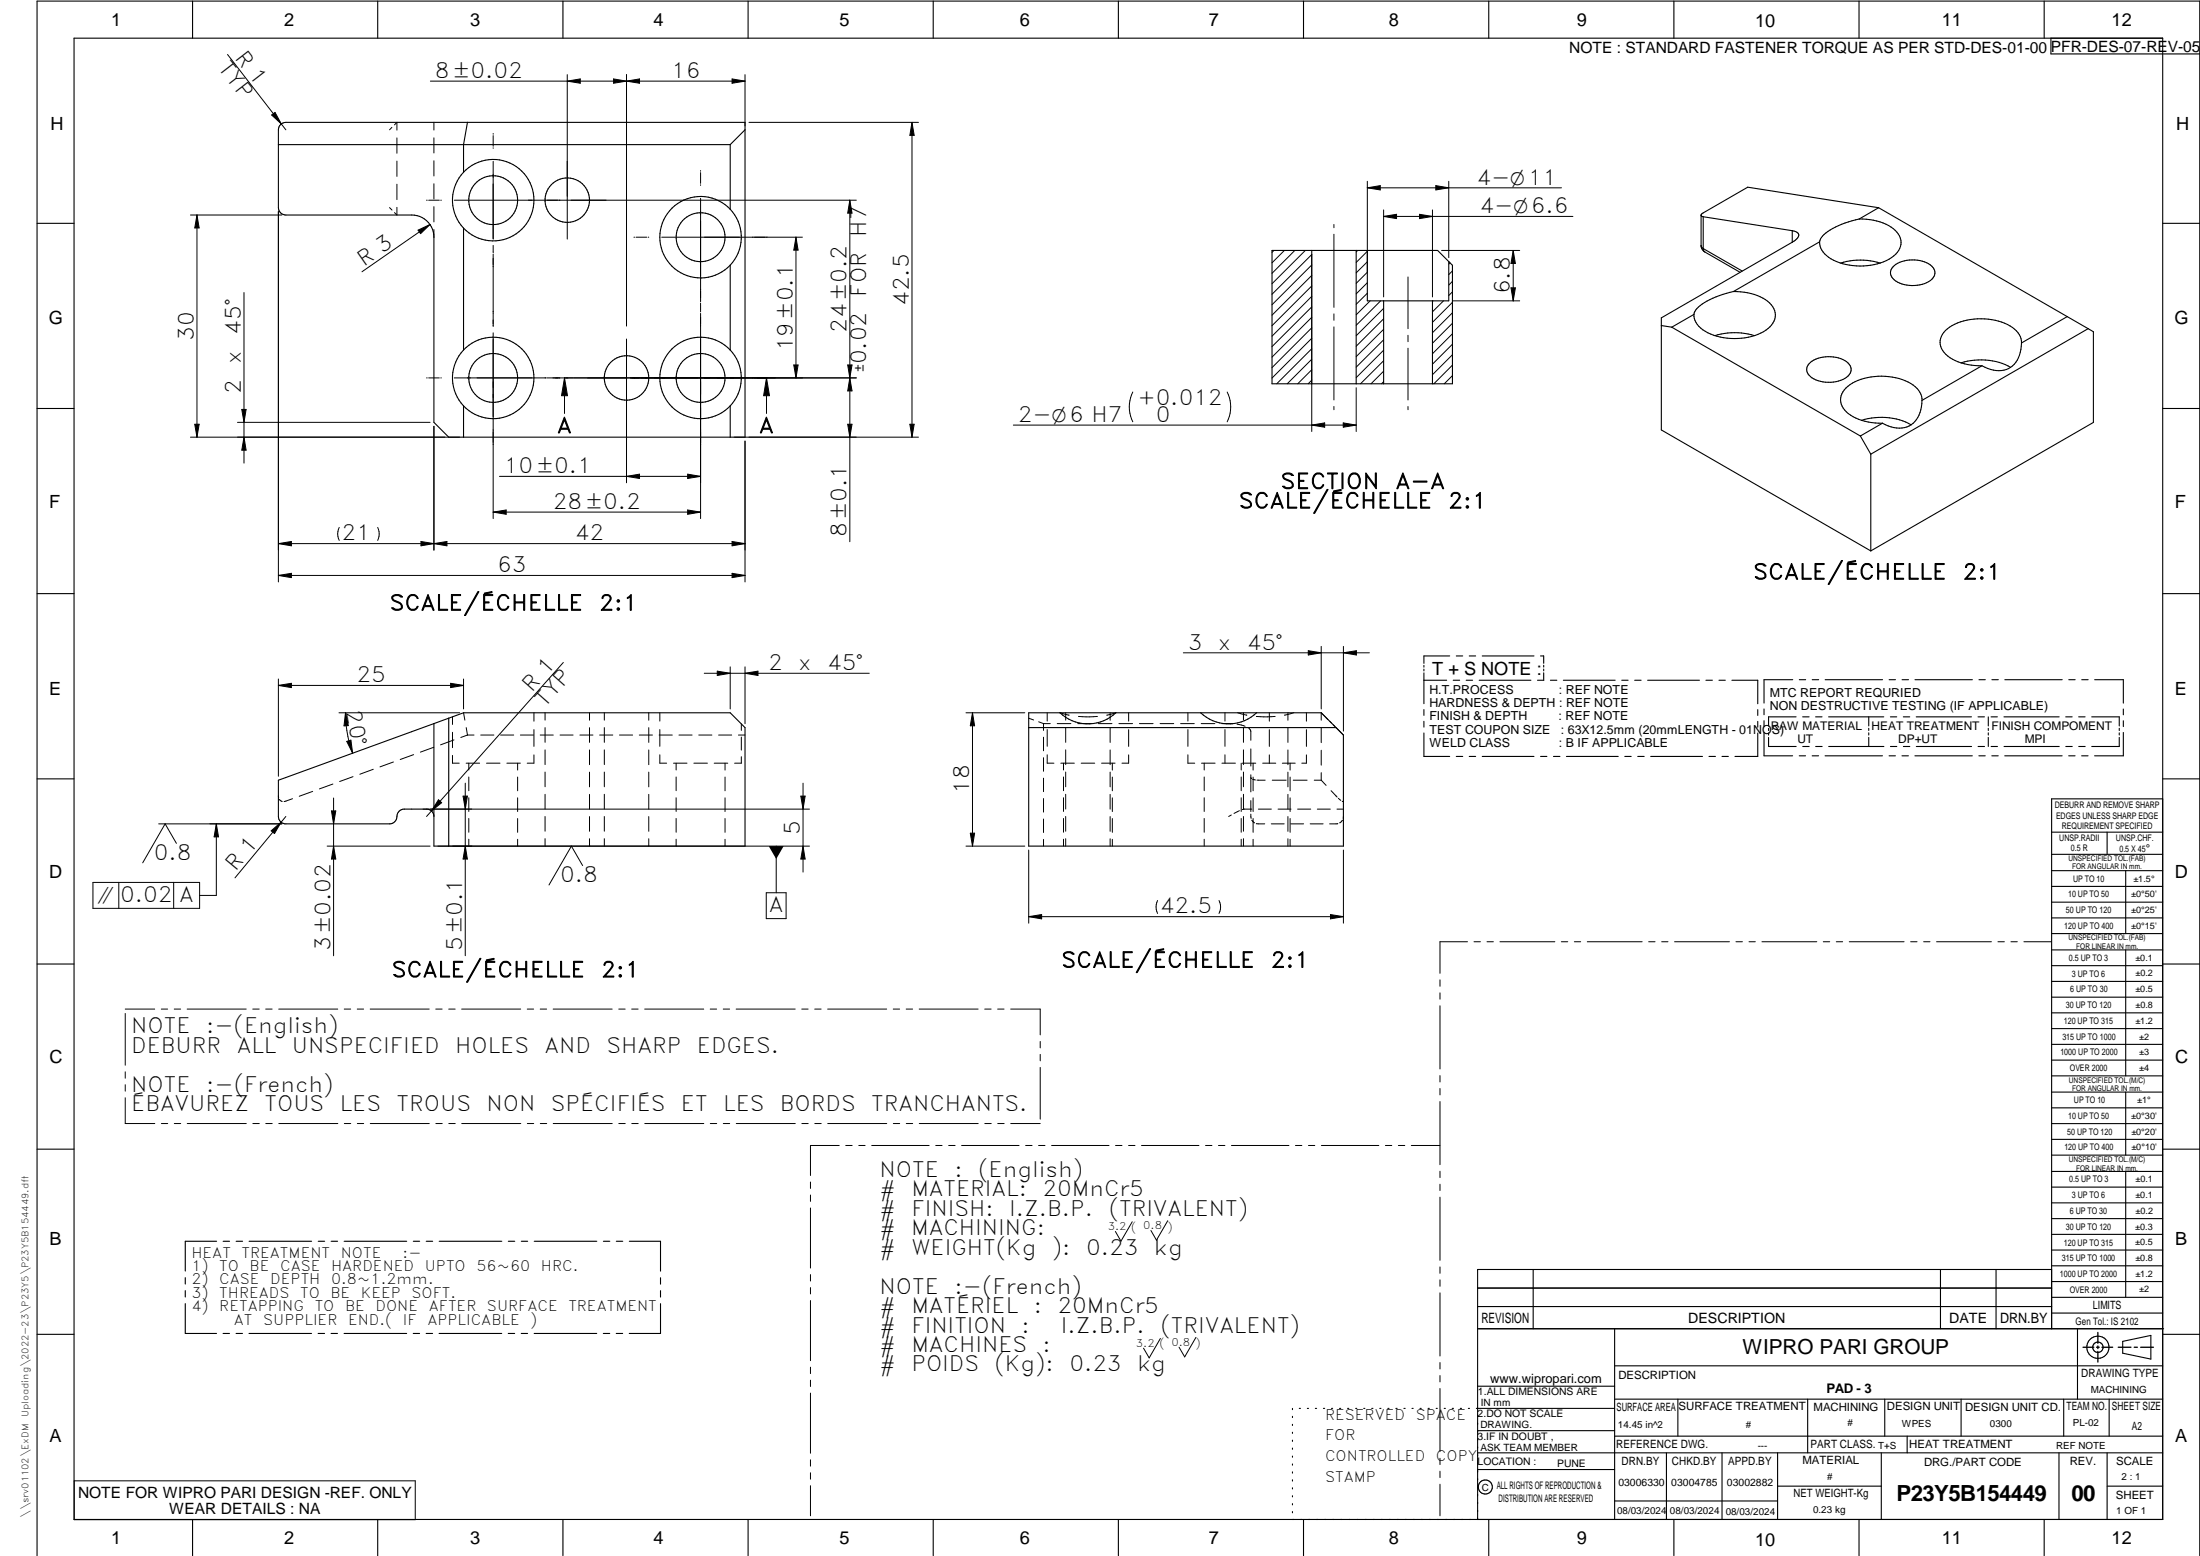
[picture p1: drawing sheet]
<svg xmlns="http://www.w3.org/2000/svg" width="594mm" height="420mm" viewBox="0 0 594 420" stroke-linecap="round" stroke-linejoin="round" font-family="sans-serif">
<g fill="none" stroke="#000" stroke-width=".3">
<path d="M20 10.3h564v400h-564zM52 .3v10M102 .3v10M152 .3v10M202 .3v10M252 .3v10M302 .3v10M352 .3v10M402 .3v10M452 .3v10M502 .3v10M552 .3v10"/>
<path d="M553.8 10.3v4.3h40.3M75.2 39.1h122M75.8 33.6l.6-.4 .8-.2h124v85h-80l-4-4v-49.9a6 6 0 0 0-6-6h-34a2.02 2.02 0 0 1-2-2.1v-20.9l.1-.8zM126.2 33l-1 6.1v7.4M197.2 39.1v17.4M201.2 35.1l-4 4M125.2 46.5a11 11 0 0 0 0 15.1M125.2 46.5a11 11 0 0 1 15.7-.3 11 11 0 0 1 0 15.7 11 11 0 0 1-15.7-.3M197.2 56.5a11 11 0 0 1 0 15.1M197.2 56.5a11 11 0 0 0-15.7-.3 11 11 0 0 0 0 15.7 11 11 0 0 0 15.7-.3M459.4 58.1l.5 .4M459.4 58.1v8.2"/>
<path d="M459.9 58.5v8.6M459.9 58.5l24.1 3.8M502 59.1a18.6 18.6 0 0 0-10.2 5l-.4 1.2M502 59.1a12.6 12.6 0 0 1 10.6 4.1 4.4 4.4 0 0 1-1.8 6.4 16.7 16.7 0 0 1-17-.1 5 5 0 0 1-2.4-4.2M507.3 56.1l56.6 32.7M507.3 56.1l-5.3 3M507.3 56.1l-35.4-5.6-12.2 7.1-.3 .5M10 60.3h10M125.2 61.6v32.9M197.2 71.6v22.9M343.5 67.6h44.7l4 4v32h-48.7zM354.2 67.6v36"/>
<path d="M366.2 67.6v36M369.2 67.6v13.6h22v-10.6M459.4 66.3l.5 .8M459.4 66.3l.1 .8 .8 .9M459.9 67.1l10.6 6.1M459.9 67.1l.1 .6 .3 .3M460.3 68l9.6 5.5M468.1 78.7a19 19 0 0 0-10.2 5l-.5 1.2M468.1 78.7a13.6 13.6 0 0 1 10.2 3.6 4.2 4.2 0 0 1-.9 6.4 16.3 16.3 0 0 1-18.1-.1l-1-1-.6-1-.3-1.7M484 62.3v3.1M484 62.3l.5 .1a1.15 1.15 0 0 1 1.1 .8 1.15 1.15 0 0 1-.4 1.3l-1.2 .9M484 65.4l-35.4 20.4v30.3l56.6 32.7"/>
<path d="M491.4 65.3l-23.3 13.4M497 71a18.2 18.2 0 0 1 10.7 0M511.2 72.1a8.6 8.6 0 0 1 10.5-.2 2.45 2.45 0 0 1-.9 4.2 8.7 8.7 0 0 1-9.6-.9 2.17 2.17 0 0 1 0-3.1zM584 60.3h10M125.2 94.5a11 11 0 0 0 0 15.1M125.2 94.5a11 11 0 0 1 15.7-.3 11 11 0 0 1 0 15.7 11 11 0 0 1-15.7-.3M197.2 94.5a11 11 0 0 0-15.7-.3 11 11 0 0 0 0 15.7 11 11 0 0 0 15.7-.3M197.2 94.5a11 11 0 0 1 0 15.1M373.6 81.2v22.4M386.8 81.2v22.4M448.6 87.9l2.8 .4M451.4 88.3l51 29.4"/>
<path d="M457.4 84.9l-6 3.4M463.1 90.6a18.1 18.1 0 0 1 10.6 0M488.5 98.2a8.4 8.4 0 0 1 10.9 .2 2.48 2.48 0 0 1-1.2 3.8 8.7 8.7 0 0 1-9.7-.9 2.17 2.17 0 0 1 0-3.1zM529.5 98a17.2 17.2 0 0 1 13.4 1.2M535.2 98.8l-16.2 9.3M544.4 97.8a6.3 6.3 0 0 1-8.4 1.4l-.8-.4M545.9 92.6a5.8 5.8 0 0 0-3.8-5 16.7 16.7 0 0 0-16.2 1.2 4.4 4.4 0 0 0 .1 7.4 14.5 14.5 0 0 0 9.2 2.6M545.9 92.6l-.6 3.3-.9 1.9M558.2 85.5l-12.3 7.1M563.9 88.8l-58.7 33.8M563.9 88.8l1.4 .8v24.5l-60.1 34.7M10 110.3h10"/>
<path d="M125.2 109.6v8.4M197.2 109.6v8.4M502.4 117.7l2.8 4.9M502.7 113.5a17.3 17.3 0 0 1 13.4 1.2M508.3 114.3l-5.9 3.4M508.3 114.3a7.5 7.5 0 0 0 7.8 .4M519 108.1a5.7 5.7 0 0 0-3.8-5 16.7 16.7 0 0 0-16.2 1.2 4.3 4.3 0 0 0 .1 7.4 14.6 14.6 0 0 0 9.2 2.6M519 108.1a7.7 7.7 0 0 1-2.9 6.6M584 110.3h10M505.2 122.6v26.2M10 160.3h10M384.5 179.7v.4"/>
<path d="M391.5 177.1h-7v2M393.2 177.1h1.8M396.7 177.1h1.8M400.3 177.1h13.9M416 177.1h.8v2M416.8 179.6v.5M584 160.3h10M117.2 195.4v33.1h84v-32l-4-4h-72l-50 18.2v9.8a1.99 1.99 0 0 0 2 2h28a2.09 2.09 0 0 0 2-2.4l.6-1 1-.6h6.4a1.95 1.95 0 0 1 2 2M121.2 193.9v34.6M277.8 192.5h79l6 6v30h-85zM277.8 196.5h83M301.3 192.5a11 11 0 0 1-15.1 0"/>
<path d="M339.3 192.5a11 11 0 0 1-15.1 0M384.5 180.7v.5M384.5 181.7v8.3M384.5 191.6v1.6M384.5 194.8v1.5M384.5 197.9v6.4h7M384.5 183.7h6.1M392.4 183.7h1.8M395.9 183.7h1.8M399.4 183.7h14M416.8 181.7l.1 2h-1.7M416.8 180.7v.4"/>
<path d="M418.7 183.7h1.7M422.2 183.7h14M437.9 183.7h1.7M441.4 183.7h1.8M444.9 183.7h14M460.7 183.7h1.7M464.2 183.7h1.7M467.7 183.7h7v6.3M474.7 191.6v1.6M474.7 194.8v1.6M474.7 198v6.3h-6.2M476.3 191.4v1.6"/>
<path d="M476.3 194.6v1.6M476.3 197.8v6.3h7.8M477.6 199.1v2.5h7.4M477.6 196.7v.6M477.6 197.9v.6M484.1 183.5h-7.8v6.3M485 193.6h-7.4v2.4M485.9 183.5h1.7M486.8 193.6h1.7M489.4 183.5h1.7M490.3 193.6h1.7M492.9 183.5h15.5"/>
<path d="M493.8 193.6h14.9M504.6 193.6v2.4M504.6 196.7v.6M504.6 197.9v.6M504.6 199.1v2.5M510.1 183.5h1.7M510.5 193.6h1.7M513.6 183.5h1.8M514 193.6h1.7M517.1 183.5h15.5M517.5 193.6h14.9M534.1 193.6h1.8"/>
<path d="M534.4 183.5h1.7M536.9 193.6v2.4M536.9 196.7v.6M536.9 197.9v.6M536.9 199.1v2.5M537.6 193.6h1.8M537.9 183.5h1.7M541.1 193.6h14.9M541.4 183.5h15.5M557.8 193.6h1.8M558.6 183.5h1.8M561.3 193.6h1.7"/>
<path d="M562.1 183.5h1.8M564.8 193.6h7.5v2.4M565.6 183.5h7.8v6.4M572.3 196.7v.6M572.3 197.9v.6M572.3 199.1v2.5h-7.5M573.4 191.5v1.5M573.4 194.6v1.6M573.4 197.8v6.3h-7.8M10 210.3h10M393.2 204.3h1.8M396.7 204.3h1.8"/>
<path d="M400.3 204.3h13.9M416 204.3h1.7M419.5 204.3h1.7M423 204.3h14M438.8 204.3h1.7M442.2 204.3h1.8M445.7 204.3h14M461.5 204.3h1.7M465 204.3h1.7M485.9 204.1h1.7M486.8 201.6h1.7M489.3 204.1h1.8"/>
<path d="M490.3 201.6h1.7M492.8 204.1h15.5M493.8 201.6h14.9M510.1 204.1h1.7M510.5 201.6h1.7M513.6 204.1h1.7M514 201.6h1.7M517.1 204.1h15.5M517.5 201.6h14.9M534.2 201.6h1.7M534.4 204.1h1.7M537.7 201.6h1.7"/>
<path d="M537.9 204.1h1.7M541.2 201.6h14.9M541.4 204.1h15.4M557.8 201.6h1.8M558.6 204.1h1.7M561.3 201.6h1.8M562.1 204.1h1.8M584 215.7h-30v143.1M584 210.3h10M554 230.7h30M554 224.7h30M554 235.1h30"/>
<path d="M554 239.4h30M569 224.7v6M574 235.1v17M554 243.6h30M554 247.9h30M554 252.1h30M554 256.5h30M574 256.5v34M10 260.3h10M554 260.8h30M554 265h30M554 269.3h30"/>
<path d="M554 273.5h30M554 277.7h30M584 260.3h10M554 282h30M554 286.3h30M554 290.5h30M554 294.9h30M554 299.1h30M574 294.9v17M10 310.3h10M554 303.4h30M554 307.7h30"/>
<path d="M554 311.9h30M554 316.3h30M574 316.3v34M584 310.3h10M58.5 335.2h-8.5v8M60.3 335.2h1.7M63.8 335.2h1.7M67.3 335.2h16.9M85.9 335.2h1.8M89.4 335.2h1.8M92.9 335.2h16.9M111.6 335.2h1.7"/>
<path d="M115.1 335.2h1.7M118.6 335.2h16.9M137.3 335.2h1.7M140.8 335.2h1.7M144.3 335.2h16.9M162.9 335.2h1.8M166.4 335.2h1.8M169.9 335.2h8.5v8M554 320.5h30M554 324.8h30M554 329.1h30M554 333.3h30"/>
<path d="M554 337.5h30M50 345v1.7M50 348.5v1.7M50 352v8.1h8.5M178.4 352v8.1h-8.5M178.4 345v1.8M178.4 348.5v1.7M399 358.8h185.3M399 352.8h155M399 347.8h155M414 342.8v16M436 358.8v51.5"/>
<path d="M524 342.8v16M539 342.8v16M554 342.8h-155v67.5M554 341.8h30M554 346.1h30M554 350.3h30M554 354.6h30M561 358.8v19M10 360.3h10M60.2 360.1h1.8M63.7 360.1h1.8M67.2 360.1h16.9"/>
<path d="M85.9 360.1h1.7M89.4 360.1h1.7M92.9 360.1h16.9M111.6 360.1h1.7M115.1 360.1h1.7M118.6 360.1h16.9M137.2 360.1h1.8M140.8 360.1h1.7M144.2 360.1h16.9M162.9 360.1h1.7M166.4 360.1h1.7M399 374.3h37"/>
<path d="M436 368.8h148M436 377.8h148M453.1 377.8v10M488.1 377.8v14.5M508.9 377.8v10M529.6 377.8v10M557.3 377.8v10M569.5 377.8v10M573.2 362.2l7.6-1.6v6.4l-7.6-1.6zM584 360.3h10M349 380.3v.3M349 382.4v.4"/>
<path d="M349 384.6v.3M349 386.7v.4M349 388.9v.3M349 391v.4M349 393.2v.3M349 395.3v.3M349 397.4v.4M349 399.6v.3M350.9 380.3h.3M353 380.3h.3M355.2 380.3h.3M357.4 380.3h.3"/>
<path d="M359.6 380.3h.3M361.7 380.3h.3M363.9 380.3h.3M366.1 380.3h.3M368.3 380.3h.3M370.4 380.3h.3M372.6 380.3h.3M374.8 380.3h.3M376.9 380.3h.4M379.1 380.3h.3M381.3 380.3h.3M383.4 380.3h.4"/>
<path d="M385.6 380.3h.4M387.8 380.3h.3M390 380.3h.3M392.1 380.3h.4M394.3 380.3h.4M396.5 380.3h.3M399 396.8h37M399 392.3h185M399 386.3h37M436 387.8h148M436 380.3h-37.3M450 392.3v18"/>
<path d="M465 392.3v18M480 392.3v18M508 392.3v18M515 387.8v4.5M556 392.3v18M569 392.3v18M52 410.3v9.8M102 410.3v9.8M152 410.3v9.8M202 410.3v9.8M252 410.3v9.8M302 410.3v9.8"/>
<path d="M349 401.7v.4M349 403.9v.3M349 406v.4M349 408.2v.3M352 410.3v9.8M402 410.3v9.8M436 405.3h44M452 410.3v9.8M480 401.3h28M502 410.3v9.8M552 410.3v9.8M569 401.3h15"/>
<path d="M10 420.1v-419.8h584v419.8"/>
<circle cx="133.2" cy="54" r="6.6"/>
<circle cx="153.2" cy="54" r="6"/>
<circle cx="189.2" cy="64.1" r="6.6"/>
<circle cx="133.2" cy="102" r="6.6"/>
<circle cx="169.2" cy="102.1" r="6"/>
<circle cx="189.2" cy="102.1" r="6.6"/>
<circle cx="566.5" cy="363.8" r="1.4"/>
<circle cx="566.5" cy="363.8" r="3"/>
<circle cx="401.1" cy="401.5" r="1.91"/>
</g>
<g fill="none" stroke="#000" stroke-width=".27">
<path d="M61.4 14.7l15.8 20.4M73.4 31.1l.9-.7 1.7 3.1zM105.8 34.4l-.6 .7M106.5 33.7l.7-.7v2.1M107.2 37.2v4.2M116.2 21.9h85M117.2 33v2.1M117.2 37.2v4.1M133.2 36v.2M133.2 36.6v2.9M133.2 39.9v.1M153.2 20.2v44.4"/>
<path d="M153.2 21.9l3.5-.6v1.2zM165.7 21.3l3.5 .6-3.5 .6zM169.2 20.2v67.8M169.2 21.9l3.5-.6v1.2zM197.7 21.3l3.5 .6-3.5 .6zM201.2 20.2v13.8M202.2 33h45.8M246.3 33l.6 3.6h-1.2zM246.3 33v85M51.4 58.1h24.7M53.2 58.1l.6 3.5h-1.2zM53.2 58.1v59.9"/>
<path d="M75.2 57.1v100M105.2 56l.6 .7M107.2 43.5v4.1M107.2 49.7v4.2M107.2 56v2.1l-.7-.7M115.2 54.1h.2M115.8 54.1h2.8M117.2 43.4v4.1M117.2 49.6v4.1M117.2 55.8v4.1M119 54.1h.2M122.7 54.1h108.5"/>
<path d="M133.2 43.6v21M189.2 53.6v27.9M189.2 46.1v.1M189.2 46.6v2.9M189.2 49.9v.2M229.5 54.1v92.2M229.5 54.1l.6 3.5h-1.2zM369.2 49v24.4M369.2 50.7l3.5-.6v1.2zM369.2 50.7h52.5M373.6 56.7v23.5M373.6 58.4l3.5-.5v1.1z"/>
<path d="M373.6 58.4h51.1M383.3 57.9l3.5 .5-3.5 .6zM386.8 56.7v23.5M387.7 50.1l3.5 .6-3.5 .6zM391.2 49v20.6M65.9 79v46.1M112.9 62.1l3.2-1.5-2.5 2.5zM116.1 60.6l-18.4 12.8M117.2 62v2.1M133.2 66.3v1.9M133.2 68.6v19.5M171.2 64.1h.2"/>
<path d="M171.7 64.1h2.9M175 64.1h.2M178.7 64.1h38M214.9 64.1l.6 3.4h-1.2zM214.9 64.1v37.9M344 67.6l-.5 .6M346.8 67.6l-3.3 3.4M349.6 67.6l-6.1 6.2M352.5 67.6l-9 9M354.2 68.7l-10.7 10.8M354.2 71.5l-10.7 10.8M354.2 74.4l-10.7 10.7"/>
<path d="M354.2 77.2l-10.7 10.7M354.2 68.7v47.8M360.2 60.6v.9M360.2 63.2v19.8M366.6 67.6l-.4 .4M369.2 73.5l-3 3M369.2 76.3l-3 3.1M369.2 79.2l-3 3M369.2 67.9l-3 3M369.2 70.7l-3 3M380.2 74.8v14M389.3 67.6h21.1"/>
<path d="M391.6 71l-.4 .3M392.2 73.2l-1 .9M392.2 78.8l-1 1M392.2 76l-1 1M408 77.7h1.2l-.6 3.5zM408.6 67.6v13.6M408.6 67.6l.6 3.5h-1.2zM133.2 89.9v50.1M169.2 91.5v38.9M189.2 82.2v1.7M189.2 84.1v.1M189.2 84.6v55.4"/>
<path d="M189.2 81.9v.1M214.3 98.6h1.2l-.6 3.4zM228.9 98.6h1.2l-.6 3.4zM354.2 99.8l-3.8 3.8M354.2 97l-6.6 6.6M354.2 94.2l-9.4 9.4M354.2 80l-10.7 10.8M354.2 82.9l-10.7 10.7M354.2 85.7l-10.7 10.7M354.2 88.5l-10.7 10.8M354.2 91.4l-10.7 10.7M360.2 84.8v1.7"/>
<path d="M360.2 88.3v19.7M370 81.2l-3.8 3.8M372.8 81.2l-6.6 6.6M373.6 83.3l-7.4 7.4M373.6 86.1l-7.4 7.4M373.6 88.9l-7.4 7.4M373.6 91.8l-7.4 7.3M373.6 94.6l-7.4 7.4M373.6 97.4l-6.2 6.2M380.2 90.5v1.8M380.2 94v14M387 81.2l-.2 .2"/>
<path d="M389.8 81.2l-3 3M392.2 81.6l-5.4 5.4M392.2 84.5l-5.4 5.4M392.2 87.3l-5.4 5.4M392.2 90.1l-5.4 5.4M392.2 92.9l-5.4 5.4M392.2 95.8l-5.4 5.4M392.2 98.6l-5 5M392.3 81.2h18.1M51.4 118h72.7M52.6 114.6h1.2l-.6 3.4zM64.1 114h52"/>
<path d="M65.3 110.6h1.2l-.6 3.4zM65.9 118l.6 3.6h-1.2zM115.2 102h.2M115.8 102h2.8M117.2 115.1v33.4M119 102h.2M122.7 102h24.8M147.7 102h83.5M152.4 102l.8 4.8h-1.6zM152.4 102v9.7M198.2 118h49.8M201.2 119.1v38"/>
<path d="M207 102l.8 4.8h-1.6zM207 102v9.7M228.9 114.6h1.2l-.6 3.4zM229.5 102l.6 3.6h-1.2zM245.7 114.6h1.2l-.6 3.4zM273.6 114.8h92.6M305.9 105.9a9 9 0 0 0 0 8M331.4 105.9a9 9 0 0 1 0 8M354.2 102.7l-1 .9M354.2 114.8l3.5-.6v1.2zM360.2 109.7v.9M362.7 114.2l3.5 .6-3.5 .6z"/>
<path d="M366.2 104.7v11.8M373.6 100.2l-3.4 3.4M373.6 103.1l-.5 .5M380.2 109.8v.8M392.2 101.4l-2.2 2.2M133.2 138.3l3.5-.6v1.2zM133.2 138.3h56M134.9 128.6h54.3M169.2 128.6l3.5-.6v1.2zM185.7 128l3.5 .6-3.5 .6zM185.7 137.7l3.5 .6-3.5 .6zM75.2 155.4l3.5-.6v1.2z"/>
<path d="M75.2 146.8h126M75.2 155.4h126M75.2 146.8l3.5-.6v1.2zM91.6 142.4l-.4 1.8 .4 1.7M102 142.4l.4 1.8-.4 1.7M113.7 146.2l3.5 .6-3.5 .6zM117.2 146.8l3.5-.6v1.2zM197.7 146.2l3.5 .6-3.5 .6zM197.7 154.8l3.5 .6-3.5 .6zM152.1 178.9l-36.9 41.6M319.5 176.3h50.3M353.3 175.7l3.5 .6-3.5 .6z"/>
<path d="M356.8 174.5v16.9M362.8 176.3l3.5-.6v1.2zM362.8 174.5v22.9M75.2 183.3v26.3M75.2 185.1h50M75.2 185.1l3.5-.6v1.2zM91.5 192.5h32.6M93.3 192.5l.1 3.1 .5 3.2 1.3 4.6M93.3 192.5l.8 3.4-1.2 .1zM121.7 184.5l3.5 .6-3.5 .6zM122.2 193.6v2M122.2 197.7v4.2"/>
<path d="M122.6 199.8l-3.6 1.3M125.2 192.5l.3 2M125.2 183.3v8.1M125.9 196.5l.3 2M126.2 198.5h1.8M126.2 198.5l-1.8 .6M129.8 198.5h3.6M135.2 198.5h3.5M140.5 198.5h3.6M144.2 192.5v2.2M144.2 197v4.5M145.9 198.5h3.5"/>
<path d="M147.2 192.5v2M147.2 196.5v3.9M151.2 198.5h3.6M156.6 198.5h3.5M159.2 192.5v2M159.2 196.5v4M161.9 198.5h3.6M163.2 192.5v2M163.2 196.5v3.9M167.3 198.5h3.5M172.6 198.5h3.6M175.2 192.5v2"/>
<path d="M175.2 196.5v4M178 198.5h3.5M178.2 192.5v2.2M178.2 197v4.5M183.3 198.5h3.6M188.7 198.5h3.5M190.2 181.8h44.5M193.7 181.2l3.5 .6-3.5 .6zM194 198.5h3.6M197.2 180.1v11.3M199.4 198.5h1.8M200.2 195.5v1.7"/>
<path d="M200.2 199v3.5M201.2 180.1v15.3M201.2 181.8l3.5-.6v1.2zM260.9 192.5h15.8M262.6 192.5v36M262.6 192.5l.6 3.5h-1.2zM277.8 193.9l1.3 .5M280.5 194.9l1.3 .5M281.8 195.4v1.8M281.8 199.1v3.6M281.8 195.4h1.8M282.8 192.5v2.2"/>
<path d="M282.8 197v4.5M285.5 195.4h3.7M286.2 192.5l2.5 .6M287.8 192.5v2M287.8 196.5v3.9M291 195.4h3.7M291.2 193.5h5.1M296.6 195.4h3.7M299.8 192.5v2M299.8 196.5v4M301.3 192.5l-2.4 .6M302.1 195.4h3.7"/>
<path d="M304.8 192.5v2.2M304.8 197v4.5M307.7 195.4h3.7M313.3 195.4h3.6M318.8 195.4h3.7M320.8 192.5v2.2M320.8 197v4.5M324.4 195.4h3.7M329.9 195.4h3M330.8 192.5v2.2M330.8 197v4.5M334 195.6l2.2 .5"/>
<path d="M334.2 192.5l2.5 .6M335.8 192.5v2M335.8 196.5v3.9M337.2 196.7l.5 .6 .1 2.6M339.3 193.5h5M342.8 192.5v2.2M342.8 197v4.5M347.8 192.5v2M347.8 196.5v4M349.3 192.5l-2.4 .6M352.8 192.5v2.2M352.8 197v4.5"/>
<path d="M356.8 196.5v4M358.6 194.3l-1.8-1.8v2M359.1 194.8l.4 .4M360 195.7l.5 .5M360.9 196.6l1.9 1.9M75.2 214.9v.5M75.5 215.9l.7 .5M79 215.7l-2.3 .7M84.4 213.7l-3.6 1.3M89.5 219h1.2l-.6 3.5zM89.9 211.7l-3.6 1.3M90.1 215.5v42.6"/>
<path d="M93.6 200.2l1.2-.3 .4 3.5zM95.3 209.7l-3.6 1.3M100.8 207.7l-3.6 1.4M106.2 205.8l-3.6 1.3M111.7 203.8l-3.6 1.3M114.2 218.5h104.4M117.1 201.8l-3.6 1.3M118.4 216l.9 .7-2.8 2.3zM122.2 204v2.1h1.8M125 215h1.2l-.6 3.5zM125.6 211.5v46.6M125.9 206.1h3.6"/>
<path d="M126.6 206.1v1.8M126.6 209.8v3.7M126.6 215.4v3.7M131.4 206.1h3.6M136.9 206.1h3.6M139.8 206.1v1.8M139.8 209.8v3.7M139.8 215.4v3.7M144.2 203.8v2.3h-1.8M147.2 202.5v4M147.2 208.5v3.9M147.2 214.5v4"/>
<path d="M159.2 202.5v4M159.2 208.5v4M159.2 214.5v4M163.2 202.5v4M163.2 208.5v3.9M163.2 214.5v4M175.2 202.5v4M175.2 208.5v4M175.2 214.5v4M178.2 203.8v2.3h1.8M181.9 206.1h3.6M182.6 206.1v1.8"/>
<path d="M182.6 209.8v3.7M182.6 215.4v3.7M187.4 206.1h3.6M192.9 206.1h3.6M195.8 206.1v1.8M195.8 209.8v3.7M195.8 215.4v3.7M200.2 204.3v1.8h-1.8M216.3 215h1.1l-.6 3.5zM216.8 211.5v24M281.8 204.6v3.7M281.8 210.1v3.7"/>
<path d="M281.8 215.6v3.7M282.8 203.8v2.3h1.8M286.5 206.1h3.6M287.2 206.1v1.8M287.2 209.8v3.7M287.2 215.4v3.7M287.8 202.5v4M287.8 208.5v3.9M287.8 214.5v4M292 206.1h3.6M297.5 206.1h3.6M299.8 202.5v4"/>
<path d="M299.8 208.5v4M299.8 214.5v4M300.4 206.1v1.8M300.4 209.8v3.7M300.4 215.4v3.7M304.8 203.8v2.3h-1.8M320.8 203.8v2.3h1.8M324.5 206.1h3.6M325.2 206.1v1.8M325.2 209.8v3.7M325.2 215.4v3.7M330 206.1h3.6"/>
<path d="M330.8 203.8v2.3M334.7 218.9l-1.5 .7M335.2 206.1v1.8M335.2 209.8v3.7M335.2 215.4v3.7M335.5 206.1h3.6M335.8 202.5v4M335.8 208.5v3.9M335.8 214.5v4M337.8 219.8l.1 1.2M337.8 210l.1 .2M337.8 202.2v4.7"/>
<path d="M337.8 209.2v4.6M337.8 216.2v2.9M337.9 210.2h.1M338 218.5l-2.5 .1M338.3 210.4l.7 .2M338.4 206.1v1.8M338.4 209.8v3.7M338.4 215.4v3.7M339.4 210.7h2.2M339.8 218.5h3.5M342.8 203.8v2.3M343.5 210.7h3.8"/>
<path d="M344.5 206.1h-3.5M345.1 218.5h3.5M346.3 206.1h3.5M347.8 202.5v4M347.8 208.5v4M347.8 214.5v4M348.4 206.1v1.8M348.4 209.8v3.7M348.4 215.4v3.7M349.2 210.7h3.8M350.4 218.5h3.5M352.8 203.8v2.3h-1.3"/>
<path d="M354.9 210.7h1.9M355.7 218.5h3.5M356.8 202.6v4M356.8 208.6v2.1M356.8 210.7l1.3 1.4M359.4 213.5l1.7 1.7M361 218.5h1.8M361.4 215.6l.6 .5M362.8 216.3l-.3 .1M25.1 238.3h28.8v7h-28.8zM32.1 238.3v7M42.9 222.5h33.2"/>
<path d="M46.9 238.3v7M47.6 227.7l-3-5.2-6.1 10.5M58.4 222.5v19.3h-4.5M58.4 222.5l.6 3.5h-1.2zM73.2 224.3l2.7-2.3-1.8 3.1zM77.2 220.5l-13.7 16.5M88.3 228.5h27.8M90.1 228.5l.6 3.5h-1.2zM118.2 228.5h100.4M125.6 228.5l.6 3.5h-1.2zM126.6 221v3.7M126.6 226.6v1.9"/>
<path d="M139.8 221v3.7M139.8 226.6v1.9M147.2 220.5v4M147.2 226.5v2M157.3 233.7l-3-5.2-6.1 10.5M159.2 220.5v4M159.2 226.5v2M163.2 220.5v4M163.2 226.5v2M175.2 220.5v4M175.2 226.5v2M182.6 221v3.7"/>
<path d="M182.6 226.6v1.9M195.8 221v3.7M195.8 226.6v1.9M209.6 228.5v12.6M216.8 228.5l.6 3.5h-1.1zM260.9 228.5h15.8M262 225h1.2l-.6 3.5zM277.8 229.5v19.8M281.8 221.1v3.7M281.8 226.7v1.8M287.2 221v3.7M287.2 226.6v1.9"/>
<path d="M287.8 220.5v4M287.8 226.5v2M299.8 220.5v4M299.8 226.5v2M300.4 221v3.7M300.4 226.6v1.9M325.2 221v3.7M325.2 226.6v1.9M332.5 220.1l-.7 .4M335.2 221v3.7M335.2 226.6v1.9M335.8 220.5v4"/>
<path d="M335.8 226.5v2M338 221.5l.8 .7M338.4 221v3.7M338.4 226.6v1.9M339.3 222.4l2.2 .1M343.3 222.5h3.5M347.8 220.5v4M347.8 226.5v2M348.4 221v3.7M348.4 226.6v1.9M348.5 222.5h3.5M353.8 222.5h3.5"/>
<path d="M361.3 222.4l-2.3 .1M362.5 221.5l-.7 .7M362.8 220.5l-.1 .5M362.8 229.5v19.8M206.9 241.1h5.4v7h-5.4zM277.8 247.5l3.5-.5v1.1zM277.8 247.5h85M312.6 243.2l-.4 1.7 .4 1.8M329.2 243.2l.4 1.7-.4 1.8M359.3 247l3.5 .5-3.5 .6zM396.3 254.3h-7.5v8.5M398 254.3h1.8"/>
<path d="M401.5 254.3h1.8M405 254.3h14.9M421.6 254.3h1.7M425.1 254.3h1.7M428.6 254.3h14.8M445.2 254.3h1.7M448.7 254.3h1.7M452.2 254.3h14.8M468.8 254.3h1.7M472.3 254.3h1.7M475.8 254.3h14.8M492.4 254.3h1.7"/>
<path d="M495.9 254.3h1.7M499.4 254.3h14.8M515.9 254.3h1.8M519.4 254.3h1.8M522.9 254.3h14.9M539.5 254.3h1.7M543 254.3h1.7M546.5 254.3h7.4M33.8 273.7v13.9M33.8 272.5h8M43.6 272.5h1.7M47 272.5h1.8"/>
<path d="M50.5 272.5h16M68.3 272.5h1.7M71.7 272.5h1.8M75.3 272.5h15.9M93 272.5h1.7M96.5 272.5h1.7M100 272.5h15.9M117.7 272.5h1.7M121.2 272.5h1.7M124.7 272.5h15.9M142.4 272.5h1.7M145.9 272.5h1.7"/>
<path d="M149.4 272.5h15.9M167.1 272.5h1.7M170.6 272.5h1.7M174.1 272.5h15.9M191.8 272.5h1.7M195.3 272.5h1.7M198.8 272.5h15.9M216.5 272.5h1.7M220 272.5h1.7M223.5 272.5h15.9M241.2 272.5h1.7M244.7 272.5h1.7"/>
<path d="M248.2 272.5h15.9M265.9 272.5h1.7M269.4 272.5h1.7M272.9 272.5h8v6.9M388.8 264.6v1.7M388.8 268.1v1.7M388.8 271.6v17M33.8 296.4v7h8M33.8 289.4v1.7M33.8 292.9v1.7M280.9 281.2v1.8M280.9 284.7v1.7"/>
<path d="M280.9 288.2v14M388.8 290.4v1.8M388.8 293.9v1.8M388.8 297.4v17.1M43.6 303.4h1.7M47.1 303.4h1.7M50.6 303.4h15.9M68.3 303.4h1.7M71.8 303.4h1.7M75.3 303.4h15.9M93 303.4h1.7M96.5 303.4h1.7"/>
<path d="M100 303.4h15.9M117.7 303.4h1.7M121.2 303.4h1.7M124.7 303.4h15.9M142.4 303.4h1.7M145.9 303.4h1.7M149.4 303.4h15.9M167.1 303.4h1.7M170.6 303.4h1.7M174.1 303.4h15.9M191.8 303.4h1.7M195.3 303.4h1.7"/>
<path d="M198.8 303.4h16M216.5 303.4h1.7M218.9 319.2v1.7M220 303.4h1.8M223.5 303.4h16M226.6 309.3h-7.7v8.1M228.4 309.3h1.7M231.9 309.3h1.7M235.4 309.3h15.5M241.2 303.4h1.7M244.7 303.4h1.8M248.2 303.4h16"/>
<path d="M252.7 309.3h1.7M256.2 309.3h1.7M259.7 309.3h15.5M265.9 303.4h1.8M269.4 303.4h1.8M272.9 303.4h8M277 309.3h1.7M280.5 309.3h1.7M284 309.3h15.5M301.2 309.3h1.8M304.8 309.3h1.7M308.2 309.3h15.6"/>
<path d="M325.5 309.3h1.8M329 309.3h1.8M332.5 309.3h15.6M349.8 309.3h1.8M353.3 309.3h1.7M356.8 309.3h15.5M374.1 309.3h1.7M377.6 309.3h1.7M381.1 309.3h7.7M388.8 316.3v1.7M388.8 319.8v1.7M218.9 322.7v1.7"/>
<path d="M218.9 326.2v16.2M305.7 329.9l-3 5.3-1.5-2.7M315.3 329.6l-3 5.3-1.5-2.6M388.8 323.3v17M218.9 344.2v1.7M218.9 347.7v1.7M218.9 351.2v16.2M388.8 342.1v1.7M388.8 345.6v1.7M388.8 349.1v17.1M218.9 369.2v1.7M218.9 372.7v1.7"/>
<path d="M218.9 376.2v16.2M313.3 361.4l-3 5.3-1.5-2.7M322.9 361.1l-3 5.3-1.5-2.6M388.8 367.9v1.8M388.8 371.4v1.7M388.8 374.9v17.1M20 399.9h92.1v10.5h-92.1zM218.9 394.2v1.7M218.9 397.7v1.7M388.8 393.8v1.7M388.8 397.3v1.7M218.9 401.2v8.1"/>
<path d="M388.8 400.8v8.5"/>
</g>
<path d="M566.5 359.8v2.9M562.5 363.8h2.9M566.1 363.8h.8M566.5 363.5v.7M566.5 364.9v2.9M567.6 363.8h2.9M572 363.8h3.4M576.3 363.8h.9M578.1 363.8h3.4" fill="none" stroke="#000" stroke-width=".36"/>
<g fill="#000">
<path d="M73.4 31.1l.9-.7 1.7 3.1zM153.2 21.9l3.5-.6v1.2zM165.7 21.3l3.5 .6-3.5 .6zM169.2 21.9l3.5-.6v1.2zM197.7 21.3l3.5 .6-3.5 .6zM246.3 33l.6 3.6h-1.2zM229.5 54.1l.6 3.5h-1.2zM369.2 50.7l3.5-.6v1.2zM373.6 58.4l3.5-.5v1.1zM383.3 57.9l3.5 .5-3.5 .6zM387.7 50.1l3.5 .6-3.5 .6zM53.2 58.1l.6 3.5h-1.2z"/>
<path d="M112.9 62.1l3.2-1.5-2.5 2.5zM214.9 64.1l.6 3.4h-1.2zM408.6 67.6l.6 3.5h-1.2zM408 77.7h1.2l-.6 3.5zM214.3 98.6h1.2l-.6 3.4zM228.9 98.6h1.2l-.6 3.4zM52.6 114.6h1.2l-.6 3.4zM65.3 110.6h1.2l-.6 3.4zM152.4 102l.8 4.8h-1.6zM207 102l.8 4.8h-1.6zM228.9 114.6h1.2l-.6 3.4zM229.5 102l.6 3.6h-1.2z"/>
<path d="M245.7 114.6h1.2l-.6 3.4zM354.2 114.8l3.5-.6v1.2zM362.7 114.2l3.5 .6-3.5 .6zM65.9 118l.6 3.6h-1.2zM133.2 138.3l3.5-.6v1.2zM169.2 128.6l3.5-.6v1.2zM185.7 128l3.5 .6-3.5 .6zM185.7 137.7l3.5 .6-3.5 .6zM75.2 146.8l3.5-.6v1.2zM75.2 155.4l3.5-.6v1.2zM113.7 146.2l3.5 .6-3.5 .6zM117.2 146.8l3.5-.6v1.2z"/>
<path d="M197.7 146.2l3.5 .6-3.5 .6zM197.7 154.8l3.5 .6-3.5 .6zM353.3 175.7l3.5 .6-3.5 .6zM362.8 176.3l3.5-.6v1.2zM75.2 185.1l3.5-.6v1.2zM93.3 192.5l.8 3.4-1.2 .1zM93.6 200.2l1.2-.3 .4 3.5zM121.7 184.5l3.5 .6-3.5 .6zM193.7 181.2l3.5 .6-3.5 .6zM201.2 181.8l3.5-.6v1.2zM262.6 192.5l.6 3.5h-1.2zM89.5 219h1.2l-.6 3.5z"/>
<path d="M118.4 216l.9 .7-2.8 2.3zM125 215h1.2l-.6 3.5zM216.3 215h1.1l-.6 3.5zM58.4 222.5l.6 3.5h-1.2zM73.2 224.3l2.7-2.3-1.8 3.1zM90.1 228.5l.6 3.5h-1.2zM125.6 228.5l.6 3.5h-1.2zM207.6 228.5h4l-2 3.5zM216.8 228.5l.6 3.5h-1.1zM262 225h1.2l-.6 3.5zM277.8 247.5l3.5-.5v1.1zM359.3 247l3.5 .5-3.5 .6z"/>
</g>
<g font-size="6">
<text x="512.1" y="405.2">P23Y5B154449</text>
<text x="559.4" y="405.2">00</text>
</g>
<g font-size="5.7">
<text x="63.2" y="15.6" transform="rotate(52 63.2 15.6)">R 1</text>
<text x="58.7" y="18.4" transform="rotate(52 58.7 18.4)">TYP</text>
<text x="117.4" y="21">8±0.02</text>
<text x="181.2" y="21">16</text>
<text x="398.7" y="49.8">4-O11</text>
<text x="399.5" y="57.6">4-O6.6</text>
<text x="233.9" y="63.9" transform="rotate(-90 233.9 63.9)">H7</text>
<text x="98.2" y="72" transform="rotate(-35 98.2 72)">R 3</text>
<text x="233.9" y="80.1" transform="rotate(-90 233.9 80.1)">FOR</text>
<text x="245.4" y="82.6" transform="rotate(-90 245.4 82.6)">42.5</text>
<text x="407.7" y="79.5" transform="rotate(-90 407.7 79.5)">6.8</text>
<text x="228.6" y="89.9" transform="rotate(-90 228.6 89.9)">24±0.2</text>
<text x="52.3" y="92" transform="rotate(-90 52.3 92)">30</text>
<text x="65" y="90.4" transform="rotate(-90 65 90.4)">45°</text>
<text x="214.1" y="94.9" transform="rotate(-90 214.1 94.9)">19±0.1</text>
<text x="65" y="98.2" transform="rotate(-90 65 98.2)">x</text>
<text x="65" y="106.3" transform="rotate(-90 65 106.3)">2</text>
<text x="274.9" y="113.9">2-O6 H7</text>
<text x="307.1" y="109.3">+0.012</text>
<text x="312.1" y="113.9">0</text>
<text x="150.4" y="116.9">A</text>
<text x="205" y="116.9">A</text>
<text x="136.1" y="127.7">10±0.1</text>
<text x="345.8" y="132">SECTION</text>
<text x="376.8" y="132">A-A</text>
<text x="149.3" y="137.4">28±0.2</text>
<text x="334.5" y="137.2">SCALE/ÉCHELLE</text>
<text x="391.1" y="137.2">2:1</text>
<text x="92.2" y="145.9">21</text>
<text x="155.2" y="145.9">42</text>
<text x="228.6" y="145.1" transform="rotate(-90 228.6 145.1)">8±0.1</text>
<text x="134.2" y="154.5">63</text>
<text x="473.4" y="156.4">SCALE/ÉCHELLE</text>
<text x="530" y="156.4">2:1</text>
<text x="105.2" y="164.8">SCALE/ÉCHELLE</text>
<text x="161.8" y="164.8">2:1</text>
<text x="320.8" y="175.4">3</text>
<text x="328.9" y="175.4">x</text>
<text x="336.7" y="175.4">45°</text>
<text x="96.2" y="184.2">25</text>
<text x="207.4" y="180.9">2</text>
<text x="215.6" y="180.9">x</text>
<text x="223.3" y="180.9">45°</text>
<text x="143.6" y="187.1" transform="rotate(-48 143.6 187.1)">R 1</text>
<text x="147.1" y="191.1" transform="rotate(-48 147.1 191.1)">TYP</text>
<text x="93.4" y="192" transform="rotate(80 93.4 192)">20°</text>
<text x="261.7" y="214.4" transform="rotate(-90 261.7 214.4)">18</text>
<text x="216" y="225.4" transform="rotate(-90 216 225.4)">5</text>
<text x="41.6" y="232.1">0.8</text>
<text x="63.6" y="235.6" transform="rotate(-50 63.6 235.6)">R 1</text>
<text x="151.3" y="238.1">0.8</text>
<text x="32.4" y="243.5">0.02 A</text>
<text x="207.6" y="246.3">A</text>
<text x="313.2" y="246.7">42.5</text>
<text x="89.2" y="256.9" transform="rotate(-90 89.2 256.9)">3±0.02</text>
<text x="124.8" y="256.8" transform="rotate(-90 124.8 256.8)">5±0.1</text>
<text x="105.8" y="263.8">SCALE/ÉCHELLE</text>
<text x="162.3" y="263.8">2:1</text>
<text x="286.6" y="261.2">SCALE/ÉCHELLE</text>
<text x="343.1" y="261.2">2:1</text>
<text x="35.4" y="279">NOTE</text>
<text x="55.6" y="279">:-(English)</text>
<text x="35.4" y="284.2">DEBURR</text>
<text x="63.9" y="284.2">ALL</text>
<text x="78.8" y="284.2">UNSPECIFIED</text>
<text x="122.9" y="284.2">HOLES</text>
<text x="147.1" y="284.2">AND</text>
<text x="163.8" y="284.2">SHARP</text>
<text x="188.2" y="284.2">EDGES.</text>
<text x="35.4" y="294.8">NOTE</text>
<text x="55.7" y="294.8">:-(French)</text>
<text x="35.4" y="300">ÉBAVUREZ</text>
<text x="71.4" y="300">TOUS</text>
<text x="91.7" y="300">LES</text>
<text x="107.1" y="300">TROUS</text>
<text x="131.4" y="300">NON</text>
<text x="148.7" y="300">SPÉCIFIÉS</text>
<text x="183.9" y="300">ET</text>
<text x="195.3" y="300">LES</text>
<text x="210.6" y="300">BORDS</text>
<text x="235.2" y="300">TRANCHANTS.</text>
<text x="237.5" y="317.8">NOTE</text>
<text x="257.7" y="317.8">:</text>
<text x="264.2" y="317.8">(English)</text>
<text x="237.5" y="323.1">#</text>
<text x="246.1" y="323.1">MATERIAL:</text>
<text x="281.5" y="323.1">20MnCr5</text>
<text x="237.5" y="328.3">#</text>
<text x="246.1" y="328.3">FINISH:</text>
<text x="272.5" y="328.3">I.Z.B.P.</text>
<text x="299.4" y="328.3">(TRIVALENT)</text>
<text x="237.5" y="333.6">#</text>
<text x="246.1" y="333.6">MACHINING:</text>
<text x="237.5" y="338.8">#</text>
<text x="246.1" y="338.8">WEIGHT(Kg</text>
<text x="284" y="338.8">):</text>
<text x="293.3" y="338.8">0.23</text>
<text x="311.6" y="338.8">kg</text>
<text x="237.5" y="349.3">NOTE</text>
<text x="257.7" y="349.3">:-(French)</text>
<text x="237.5" y="354.6">#</text>
<text x="237.5" y="359.8">#</text>
<text x="246.1" y="354.6">MATÉRIEL</text>
<text x="246.1" y="359.8">FINITION</text>
<text x="275.9" y="359.8">:</text>
<text x="279.2" y="354.6">:</text>
<text x="285.6" y="354.6">20MnCr5</text>
<text x="286.5" y="359.8">I.Z.B.P.</text>
<text x="313.4" y="359.8">(TRIVALENT)</text>
<text x="237.5" y="365.1">#</text>
<text x="246.1" y="365.1">MACHINES</text>
<text x="281.6" y="365.1">:</text>
<text x="237.5" y="370.3">#</text>
<text x="246.1" y="370.3">POIDS</text>
<text x="268.6" y="370.3">(Kg):</text>
<text x="288.8" y="370.3">0.23</text>
<text x="307.1" y="370.3">kg</text>
</g>
<text font-size="5.6" x="470.5" y="365.5">WIPRO PARI GROUP</text>
<g font-size="5.4">
<text x="233.9" y="100.5" transform="rotate(-90 233.9 100.5)">u0.02</text>
<text x="26.4" y="243.5">i</text>
</g>
<g font-size="4.9">
<text x="30" y="7">1</text>
<text x="76.7" y="7">2</text>
<text x="127" y="7">3</text>
<text x="176.5" y="7">4</text>
<text x="226.7" y="7">5</text>
<text x="275.4" y="7">6</text>
<text x="326.4" y="7">7</text>
<text x="375" y="7">8</text>
<text x="425.8" y="7">9</text>
<text x="473.9" y="7.4">10</text>
<text x="524.3" y="7">11</text>
<text x="570.2" y="7">12</text>
<text x="13.6" y="35.2">H</text>
<text x="587.6" y="35.2">H</text>
<text x="13.2" y="87.5">G</text>
<text x="587.2" y="87.5">G</text>
<text x="13.3" y="137.1">F</text>
<text x="587.3" y="137.1">F</text>
<text x="386.8" y="182.3">T + S NOTE :</text>
<text x="13.3" y="187.6">E</text>
<text x="587.3" y="187.6">E</text>
<text x="13.3" y="237">D</text>
<text x="587.3" y="237">D</text>
<text x="13.4" y="287.1">C</text>
<text x="587.4" y="287.1">C</text>
<text x="13.4" y="336.3">B</text>
<text x="587.4" y="336.3">B</text>
<text x="13.4" y="389.3">A</text>
<text x="587.4" y="389.3">A</text>
<text x="30" y="417">1</text>
<text x="76.7" y="417">2</text>
<text x="127" y="417">3</text>
<text x="176.5" y="417">4</text>
<text x="226.7" y="417">5</text>
<text x="275.4" y="417">6</text>
<text x="326.4" y="417">7</text>
<text x="375" y="417">8</text>
<text x="425.8" y="417">9</text>
<text x="473.9" y="417.4">10</text>
<text x="524.3" y="417">11</text>
<text x="570.2" y="417">12</text>
</g>
<g font-size="4.2">
<text x="423.7" y="14.3">NOTE : STANDARD FASTENER TORQUE AS PER STD-DES-01-00</text>
<text x="553.8" y="14">PFR-DES-07-REV-05</text>
<text x="21.1" y="404.4">NOTE FOR WIPRO PARI DESIGN -REF. ONLY</text>
<text x="45.7" y="408.9">WEAR DETAILS : NA</text>
</g>
<g font-size="3.9">
<text x="51.7" y="339.6">HEAT</text>
<text x="65.2" y="339.6">TREATMENT</text>
<text x="92" y="339.6">NOTE</text>
<text x="108.7" y="339.6">:-</text>
<text x="51.7" y="343.2">1)</text>
<text x="51.7" y="346.8">2)</text>
<text x="59.2" y="343.2">TO</text>
<text x="59.2" y="346.8">CASE</text>
<text x="67.4" y="343.2">BE</text>
<text x="73" y="346.8">DEPTH</text>
<text x="75.6" y="343.2">CASE</text>
<text x="89.4" y="346.8">0.8~1.2mm.</text>
<text x="89.4" y="343.2">HARDENED</text>
<text x="114.7" y="343.2">UPTO</text>
<text x="128.7" y="343.2">56~60</text>
<text x="146.1" y="343.2">HRC.</text>
<text x="51.7" y="350.5">3)</text>
<text x="59.2" y="350.5">THREADS</text>
<text x="81" y="350.5">TO</text>
<text x="89.2" y="350.5">BE</text>
<text x="97.5" y="350.5">KEEP</text>
<text x="111.1" y="350.5">SOFT.</text>
<text x="51.7" y="354.1">4)</text>
<text x="59.2" y="354.1">RETAPPING</text>
<text x="63.2" y="357.7">AT</text>
<text x="71" y="357.7">SUPPLIER</text>
<text x="85" y="354.1">TO</text>
<text x="93.2" y="354.1">BE</text>
<text x="94" y="357.7">END.(</text>
<text x="101.4" y="354.1">DONE</text>
<text x="108.8" y="357.7">IF</text>
<text x="115.4" y="357.7">APPLICABLE</text>
<text x="115.8" y="354.1">AFTER</text>
<text x="131.5" y="354.1">SURFACE</text>
<text x="143.2" y="357.7">)</text>
<text x="153.5" y="354.1">TREATMENT</text>
<text x="357.8" y="383.4">RESERVED</text>
<text x="382.3" y="383.4">SPACE</text>
<text x="357.8" y="388.9">FOR</text>
<text x="357.8" y="394.5">CONTROLLED</text>
<text x="387.8" y="394.5">COPY</text>
<text x="357.8" y="400.1">STAMP</text>
</g>
<g font-size="3.8">
<text x="400.1" y="357.1">REVISION</text>
<text x="455.9" y="357.1">DESCRIPTION</text>
<text x="526.4" y="357.1">DATE</text>
<text x="540.1" y="357.1">DRN.BY</text>
</g>
<text font-size="3.6" x="493.2" y="376.2">PAD - 3</text>
<text font-size="3.5" x="402.4" y="373.3">www.wipropari.com</text>
<g font-size="3.4">
<text x="386" y="187.3">H.T.PROCESS</text>
<text x="386" y="190.9">HARDNESS &amp; DEPTH : REF NOTE</text>
<text x="421" y="187.3">: REF NOTE</text>
<text x="478" y="188.2">MTC REPORT REQURIED</text>
<text x="478" y="191.8">NON DESTRUCTIVE TESTING (IF APPLICABLE)</text>
<text x="386" y="194.5">FINISH &amp; DEPTH</text>
<text x="420.9" y="194.5">: REF NOTE</text>
<text x="386" y="198.1">TEST COUPON SIZE</text>
<text x="386" y="201.7">WELD CLASS</text>
<text x="420.9" y="201.7">: B IF APPLICABLE</text>
<text x="421.5" y="198.1">: 63X12.5mm (20mmLENGTH - 01NOS)</text>
</g>
<g font-size="3.2">
<text x="478.2" y="197.2">RAW MATERIAL</text>
<text x="505.4" y="197.2">HEAT TREATMENT</text>
<text x="537.8" y="197.2">FINISH COMPOMENT</text>
<text x="485.4" y="200.6">UT</text>
<text x="512.6" y="200.6">DP+UT</text>
<text x="546.8" y="200.6">MPI</text>
</g>
<g font-size="3.1">
<text x="565.2" y="353.5">LIMITS</text>
<text x="562" y="371.7">DRAWING TYPE</text>
<text x="437" y="372.3">DESCRIPTION</text>
<text x="436.5" y="380.9">SURFACE AREA</text>
<text x="453.3" y="380.9">SURFACE TREATMENT</text>
<text x="489.7" y="380.9">MACHINING</text>
<text x="509.5" y="380.9">DESIGN UNIT</text>
<text x="530.6" y="380.9">DESIGN UNIT CD.</text>
<text x="558" y="380.7">TEAM NO.</text>
<text x="570.3" y="380.7">SHEET SIZE</text>
<text x="575.6" y="386.1">A2</text>
<text x="436.4" y="391.1">REFERENCE DWG.</text>
<text x="437.9" y="395.5">DRN.BY</text>
<text x="451.5" y="395.5">CHKD.BY</text>
<text x="466.6" y="395.5">APPD.BY</text>
<text x="486.7" y="395.4">MATERIAL</text>
<text x="488.9" y="391">PART CLASS.</text>
<text x="515.6" y="391">HEAT TREATMENT</text>
<text x="519.6" y="395.9">DRG./PART CODE</text>
<text x="558.9" y="395.6">REV.</text>
<text x="571.4" y="395.6">SCALE</text>
<text x="484.3" y="404.3">NET WEIGHT-Kg</text>
<text x="571.4" y="404.7">SHEET</text>
</g>
<text font-size="3" x="579.5" y="230.1">°</text>
<g font-size="2.8">
<text x="299.1" y="332.1">3.2 ( 0.8 )</text>
<text x="560.5" y="357.7">Gen Tol.: IS 2102</text>
<text x="306.7" y="363.6">3.2 ( 0.8 )</text>
<text x="399.1" y="376.7">1.ALL DIMENSIONS ARE</text>
<text x="399" y="382.7">2.DO NOT SCALE</text>
<text x="399" y="388.7">3.IF IN DOUBT ,</text>
<text x="399" y="395.5">LOCATION :</text>
<text x="420.5" y="396">PUNE</text>
<text x="437" y="401.3">03006330</text>
<text x="451.3" y="401.2">03004785</text>
<text x="466.3" y="401.3">03002882</text>
<text x="404.2" y="402">ALL RIGHTS OF REPRODUCTION &amp;</text>
<text x="404.7" y="405.4">DISTRIBUTION ARE RESERVED</text>
</g>
<g font-size="2.7">
<text x="564.6" y="376.2">MACHINING</text>
<text x="399.9" y="379.7">IN mm</text>
<text x="399.8" y="385.7">DRAWING.</text>
<text x="436.9" y="385.5">14.45 in^2</text>
<text x="471.4" y="385.6">#</text>
<text x="498.9" y="385.1">#</text>
<text x="513.6" y="385.3">WPES</text>
<text x="537.3" y="385.2">0300</text>
<text x="559.7" y="385.2">PL-02</text>
<text x="399.8" y="391.8">ASK TEAM MEMBER</text>
<text x="474.7" y="391.2">---</text>
<text x="507.1" y="391.2">T+S</text>
<text x="555.2" y="391.2">REF NOTE</text>
<text x="493.4" y="399.6">#</text>
<text x="572.9" y="399.8">2 : 1</text>
<text x="400.1" y="402.5">C</text>
<text x="436.7" y="408.7">08/03/2024</text>
<text x="450.9" y="408.8">08/03/2024</text>
<text x="466" y="409">08/03/2024</text>
<text x="489.6" y="408.5">0.23 kg</text>
<text x="571.5" y="408.7">1 OF 1</text>
</g>
<g font-size="2.5">
<text x="559.2" y="229.9">0.5 R</text>
<text x="572.3" y="230.1">0.5 X 45</text>
<text x="559.4" y="323.5">3 UP TO 6</text>
<text x="558.9" y="327.8">6 UP TO 30</text>
<text x="557.8" y="332">30 UP TO 120</text>
</g>
<g font-size="2.4">
<text x="554.9" y="218.3">DEBURR AND REMOVE SHARP</text>
<text x="555.2" y="221.1">EDGES UNLESS SHARP EDGE</text>
<text x="556.1" y="227.2">UNSP.RADII</text>
<text x="556.8" y="223.8">REQUIREMENT SPECIFIED</text>
<text x="571.4" y="227">UNSP.CHF.</text>
<text x="559.8" y="238">UP TO 10</text>
<text x="576.1" y="238.1">±1.5°</text>
<text x="558.5" y="242.3">10 UP TO 50</text>
<text x="575.5" y="242.3">±0°50'</text>
<text x="557.4" y="250.8">120 UP TO 400</text>
<text x="557.9" y="246.5">50 UP TO 120</text>
<text x="575.5" y="250.8">±0°15'</text>
<text x="575.5" y="246.6">±0°25'</text>
<text x="558.7" y="259.4">0.5 UP TO 3</text>
<text x="559.5" y="263.7">3 UP TO 6</text>
<text x="576.6" y="259.4">±0.1</text>
<text x="576.6" y="263.7">±0.2</text>
<text x="559" y="268">6 UP TO 30</text>
<text x="576.6" y="268">±0.5</text>
<text x="557.9" y="272.2">30 UP TO 120</text>
<text x="576.6" y="272.2">±0.8</text>
<text x="556.9" y="280.7">315 UP TO 1000</text>
<text x="557.3" y="276.5">120 UP TO 315</text>
<text x="576.6" y="276.5">±1.2</text>
<text x="577.7" y="280.7">±2</text>
<text x="556.4" y="284.9">1000 UP TO 2000</text>
<text x="577.6" y="285">±3</text>
<text x="558.9" y="289.2">OVER 2000</text>
<text x="577.7" y="289.3">±4</text>
<text x="560" y="297.9">UP TO 10</text>
<text x="577.1" y="297.9">±1°</text>
<text x="558.5" y="302.1">10 UP TO 50</text>
<text x="575.5" y="302.2">±0°30'</text>
<text x="557.5" y="310.6">120 UP TO 400</text>
<text x="558.2" y="306.4">50 UP TO 120</text>
<text x="575.5" y="310.6">±0°10'</text>
<text x="575.5" y="306.4">±0°20'</text>
<text x="558.8" y="319.2">0.5 UP TO 3</text>
<text x="576.6" y="323.5">±0.1</text>
<text x="576.6" y="319.3">±0.1</text>
<text x="576.7" y="327.8">±0.2</text>
<text x="576.6" y="332">±0.3</text>
<text x="556.8" y="340.6">315 UP TO 1000</text>
<text x="557.3" y="336.3">120 UP TO 315</text>
<text x="576.6" y="336.3">±0.5</text>
<text x="576.6" y="340.6">±0.8</text>
<text x="556.2" y="344.8">1000 UP TO 2000</text>
<text x="576.6" y="344.8">±1.2</text>
<text x="558.9" y="349">OVER 2000</text>
<text x="577.7" y="349">±2</text>
<text x="7.7" y="382.7" transform="rotate(-90 7.7 382.7)">Uploading\2022-23\P23Y5\P23Y5B154449.dft</text>
<text x="7.7" y="409.9" transform="rotate(-90 7.7 409.9)">\\srv01102\ExDM</text>
</g>
<g font-size="2.1">
<text x="558.6" y="232.4">UNSPECIFIED TOL.(FAB)</text>
<text x="559.5" y="234.8">FOR ANGULAR IN mm.</text>
<text x="558.6" y="254">UNSPECIFIED TOL.(FAB)</text>
<text x="560.7" y="256.3">FOR LINEAR IN mm.</text>
<text x="558.7" y="292.4">UNSPECIFIED TOL.(M/C)</text>
<text x="559.6" y="294.7">FOR ANGULAR IN mm.</text>
<text x="558.7" y="313.8">UNSPECIFIED TOL.(M/C)</text>
<text x="560.6" y="316.2">FOR LINEAR IN mm.</text>
</g>
</svg>
